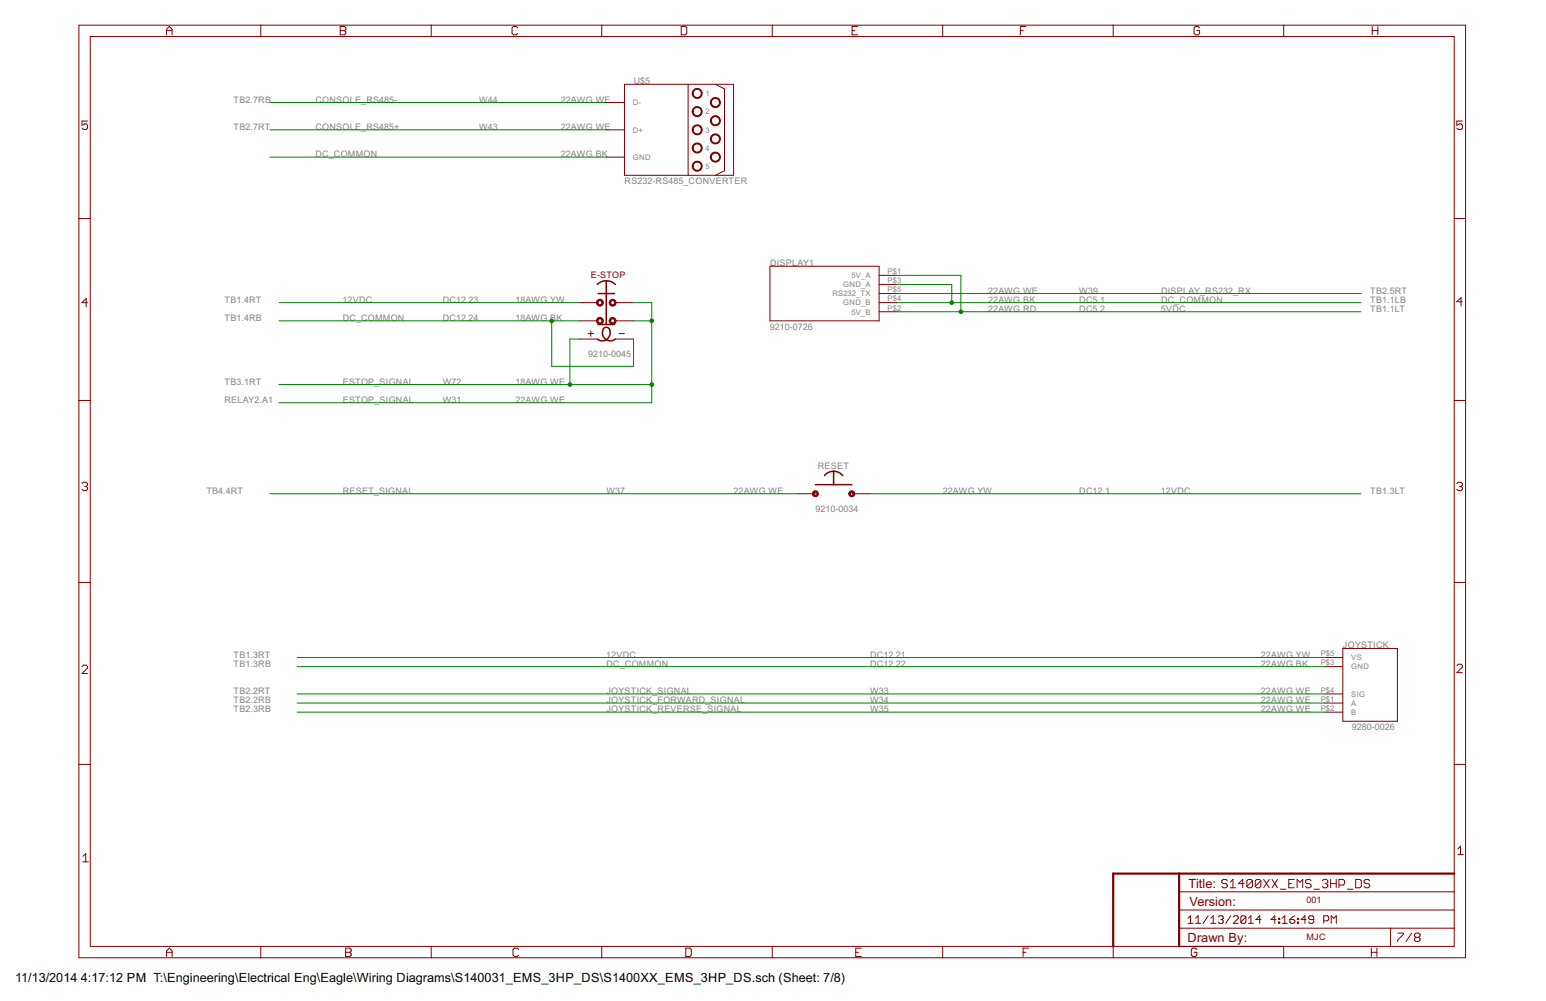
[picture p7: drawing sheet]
<svg xmlns="http://www.w3.org/2000/svg" width="432mm" height="279mm" viewBox="0 0 432 279" stroke-linecap="round" stroke-linejoin="round" font-family="sans-serif">
<g fill="none" stroke="#800000" stroke-width=".28">
<path d="M22 7h387.3v260.3h-387.3zM25.2 10.2h381v254h-381zM46.5 9.7v-1.5l.8-.8 .8 .8v1.5M46.5 8.6h1.6M72.8 7v3.2M95 7.4h1.2l.4 .4v.4l-.4 .4 .4 .3v.4l-.4 .4h-1.2zM95 8.6h1.2M120.4 7v3.2M144.6 7.8l-.4-.4h-.8l-.4 .4v1.5l.4 .4h.8l.4-.4M168.1 7v3.2M190.3 7.4h1.1l.4 .4v1.5l-.4 .4h-1.1zM215.7 7v3.2"/>
<path d="M238 8.6h.8M239.6 7.4h-1.6v2.3h1.6M263.3 7v3.2M285 8.6h.8M286.6 7.4h-1.6v2.3M310.9 7v3.2M335 7.8l-.3-.4h-.8l-.4 .4v1.5l.4 .4h.8l.3-.4v-.7h-.7M358.5 7v3.2M383.3 7.4v2.3M383.3 8.6h1.5M384.8 7.4v2.3M24.4 33.8h-1.5v1.2l1.2-.4 .3 .4v.8l-.3 .3h-.8l-.4-.3"/>
<path d="M169.3 28.6h5.1M169.3 36.2h5.1M174.4 23.5h30.5v25.4h-30.5zM192.2 23.5v25.4M199.8 23.5l2.6 1.3v22.9l-2.6 1.2M408.5 33.8h-1.6v1.2l1.2-.4 .4 .4v.8l-.4 .3h-.8l-.4-.3M169.3 43.9h5.1M22 61h3.2M215.1 74.3h30.4v15.3h-30.4zM245.5 76.9h5.1M245.5 79.4h5.1M406.2 61h3.1"/>
<path d="M24.4 84.5h-1.5l1.2-1.2v2.4M161.7 84.5h5.1M161.7 89.6h5.1M161.7 94.6h5.1M164.3 93.1h1.5M165 92.4v1.5M171.9 84.5h5.1M171.9 89.6h5.1M171.9 94.6h5.1M172.9 93.1h1.5M245.5 84.5h5.1M245.5 81.9h5.1"/>
<path d="M245.5 87h5.1M408.5 84.2h-1.6l1.2-1.1v2.3M22 111.8h3.2M406.2 111.8h3.1M22.9 135l.4-.4h.8l.3 .4v.4l-.3 .4M23.7 135.8h.4M24.1 135.8l.3 .4v.4l-.3 .3h-.8l-.4-.3M222.7 137.8h5.1M237.9 137.8h5.1M406.9 135l.4-.4h.8l.4 .4v.4l-.4 .4M407.7 135.8h.4M408.1 135.8l.4 .4v.4l-.4 .3h-.8l-.4-.3"/>
<path d="M22 162.6h3.2M406.2 162.6h3.1M22.9 186.1l.4-.4h.8l.3 .4v.3l-1.5 1.6h1.5M370 183.5h5.1M370 186.1h5.1M370 193.7h5.1M370 196.2h5.1M370 198.8h5.1M375.1 181h15.2v20.3h-15.2zM406.9 185.8l.4-.4h.8l.4 .4v.4l-1.6 1.5h1.6M22 213.4h3.2M406.2 213.4h3.1"/>
<path d="M23.2 239l.7-.8v2.4M407.1 237l.8-.8v2.3M407.1 238.5h1.6M23.2 240.6h1.5M329.3 259.1h76.9M329.3 254h76.9M329.3 248.9h76.9M331.8 256.3l.7-.7v2.1M331.8 257.7h1.4M333.9 257.7h1.4M333.9 256.3l.7-.7v2.1M337.5 255.6l-1.5 2.1"/>
<path d="M338.2 257.7h1.4M338.2 256.3l.7-.7v2.1M340.3 256l.3-.4h.7l.4 .4v.3l-.4 .4M341 256.7h.3M341.3 256.7l.4 .3v.4l-.4 .3h-.7l-.3-.3M342.8 245.9l-.4-.4h-.8l-.4 .4v.4l.4 .3h.8l.4 .4v.4l-.4 .4h-.8l-.4-.4M343.6 247.8h1.5M343.6 246.3l.8-.8v2.3M343.8 255.6l-1.5 2.1M344.5 256l.3-.4h.7l.4 .4v.3l-1.4 1.4h1.4M347.5 246.6h-1.6l1.2-1.1v2.3M348 256v1.4l-.4 .3h-.7l-.3-.3"/>
<path d="M348 256l-.4-.4h-.7l-.3 .4v1.4M348 256l-1.4 1.4M348.7 257.7h1.4M348.7 256.3l.7-.7v2.1M349.8 245.9l-.4-.4h-.7l-.4 .4v1.5M349.8 245.9v1.5l-.4 .4h-.7l-.4-.4M349.8 245.9l-1.5 1.5M352.1 245.9l-.3-.4h-.8l-.4 .4v1.5M352.1 245.9v1.5l-.3 .4h-.8l-.4-.4M352.1 245.9l-1.5 1.5M352.2 256.7h-1.4l1-1.1v2.1M352.9 245.5l1.6 2.3"/>
<path d="M354.5 245.5l-1.6 2.3M355.3 245.5l1.5 2.3M356.4 256.7h-1.4l1-1.1v2.1M356.8 245.5l-1.5 2.3M357.1 257.4h.3v.3h-.3zM357.1 256.3h.3v.4h-.3zM357.6 248.2h1.6M358.1 257.7h1.5M358.1 256.3l.7-.7v2.1M360 246.6h.7M360.3 256.7h1l.4 .3v.4l-.4 .3h-.7l-.3-.3zM361.5 245.5h-1.5v2.3h1.5"/>
<path d="M361.7 255.6l-1.4 1.1M362.3 247.8v-2.3l.8 .8 .8-.8v2.3M362.4 257.4h.3v.3h-.3zM362.4 256.3h.3v.4h-.3zM364.8 256.7h-1.4l1.1-1.1v2.1M366.2 245.9l-.4-.4h-.8l-.4 .4v.4l.4 .3h.8l.4 .4v.4l-.4 .4h-.8l-.4-.4M366.9 256.7h-1l-.4-.4v-.3l.4-.4h.7l.3 .4v1.4l-.3 .3h-.7l-.4-.3M367 248.2h1.5M369.3 245.9l.4-.4h.8l.4 .4v.4l-.4 .3M369.7 257h1.1l.3-.3v-.7l-.3-.4h-1.1v2.1M370.1 246.6h.4M370.5 246.6l.4 .4v.4l-.4 .4h-.8l-.4-.4"/>
<path d="M371.6 246.6h1.6M371.6 245.5v2.3M371.8 257.7v-2.1l.7 .7 .7-.7v2.1M373.2 245.5v2.3M374 247h1.2l.3-.4v-.7l-.3-.4h-1.2v2.3M376.3 248.2h1.6M378.7 245.5h1.1l.4 .4v1.5l-.4 .4h-1.1zM382.6 245.9l-.4-.4h-.8l-.4 .4v.4l.4 .3h.8l.4 .4v.4l-.4 .4h-.8l-.4-.4M388.4 259.1v5.1M46.5 267v-1.6l.8-.8 .8 .8v1.6M46.5 265.8h1.6M72.8 264.2v3.1"/>
<path d="M96.5 265.8h1.2M96.5 264.6h1.2l.4 .4v.4l-.4 .4 .4 .4v.4l-.4 .4h-1.2zM120.4 264.2v3.1M144.8 265l-.4-.4h-.7l-.4 .4v1.6l.4 .4h.7l.4-.4M168.1 264.2v3.1M191.5 264.6h1.2l.4 .4v1.6l-.4 .4h-1.2zM215.7 264.2v3.1M239 265.8h.8M240.6 264.6h-1.6v2.4h1.6M263.3 264.2v3.1M285.7 265.8h.8M287.3 264.6h-1.6v2.4"/>
<path d="M310.9 264.2v3.1M334.3 265l-.4-.4h-.8l-.4 .4v1.6l.4 .4h.8l.4-.4v-.8h-.8M358.5 264.2v3.1M383 265.8h1.6M383 264.6v2.4M384.6 264.6v2.4M390.4 260.5h1.5v.3l-1.5 1.6v.4M394.3 260.5l-1.6 2.3M395.5 261.6l-.4-.4v-.4l.4-.3h.7l.4 .3v.4l-.4 .4M395.5 261.6l-.4 .4v.4l.4 .4h.7l.4-.4v-.4l-.4-.4M395.5 261.6h.7"/>
</g>
<path d="M329.3 243.8v20.4M406.2 243.8h-95.3v20.4" fill="none" stroke="#800000" stroke-width=".61"/>
<path d="M166.8 79.4a3.6 3.6 0 0 1 5.1 0M169.3 78.4v11.9M166.8 94.6a2.18 2.18 0 0 0 3-.2 2.18 2.18 0 0 0 0-3 1.13 1.13 0 0 0-1.5 1.4 2.22 2.22 0 0 0 1.1 2.1 2.22 2.22 0 0 0 2.5-.3M167 81.9h4.6M167 90.6h4.6M227.8 135.3h10.1M230.3 132.7a3.3 3.3 0 0 1 5.1 0M232.8 131.5v3.8" fill="none" stroke="#800000" stroke-width=".42"/>
<g fill="#800000" stroke="#800000" stroke-width=".28">
<path d="M227.1 137.3a.84 .84 0 0 1 1.3 .1 .84 .84 0 0 1-.4 1.2 .84 .84 0 0 1-1.1-.8h.4a.43 .43 0 0 1 .6-.4 .43 .43 0 0 1 .2 .7 .43 .43 0 0 1-.7-.1l-.5-.2z" fill-rule="evenodd"/>
<path d="M237.3 137.3a.84 .84 0 0 1 1.3 .1 .84 .84 0 0 1-.5 1.2 .84 .84 0 0 1-1-.8h.4a.44 .44 0 0 1 .6-.4 .44 .44 0 0 1 .1 .8 .44 .44 0 0 1-.7-.2l-.4-.2z" fill-rule="evenodd"/>
<path d="M166.8 83.9a.97 .97 0 0 1 1.6 0 .97 .97 0 0 1-.6 1.5 .97 .97 0 0 1-1.2-.9h.4a.56 .56 0 0 1 .8-.5 .56 .56 0 0 1 .1 .9 .56 .56 0 0 1-.9-.2v-.2h-.4z" fill-rule="evenodd"/>
<path d="M170.3 83.9a.97 .97 0 0 1 1.6 0 .97 .97 0 0 1-.5 1.5 .97 .97 0 0 1-1.3-.9h.5a.56 .56 0 0 1 .8-.5 .56 .56 0 0 1 .1 .9 .56 .56 0 0 1-.9-.2v-.2h-.5z" fill-rule="evenodd"/>
<path d="M166.8 89a.97 .97 0 0 1 1.6 0 .97 .97 0 0 1-.6 1.5 .97 .97 0 0 1-1.2-.9h.4a.56 .56 0 0 1 .8-.5 .56 .56 0 0 1 .1 .9 .56 .56 0 0 1-.9-.3v-.1h-.4z" fill-rule="evenodd"/>
<path d="M170.3 89a.97 .97 0 0 1 1.6 0 .97 .97 0 0 1-.5 1.5 .97 .97 0 0 1-1.3-.9h.5a.56 .56 0 0 1 .8-.5 .56 .56 0 0 1 .1 .9 .56 .56 0 0 1-.9-.3v-.1h-.5z" fill-rule="evenodd"/>
<path d="M198.8 27.7a1.39 1.39 0 0 1 2.2 .2 1.39 1.39 0 0 1-.8 2.1 1.39 1.39 0 0 1-1.8-1.4h.3a1.14 1.14 0 0 1 1.6-1.1 1.14 1.14 0 0 1 .3 1.9 1.14 1.14 0 0 1-1.9-.5v-.3h-.3z" fill-rule="evenodd"/>
<path d="M198.8 32.7a1.39 1.39 0 0 1 2.2 .3 1.39 1.39 0 0 1-.8 2 1.39 1.39 0 0 1-1.8-1.3h.3a1.14 1.14 0 0 1 1.6-1.1 1.14 1.14 0 0 1 .3 1.9 1.14 1.14 0 0 1-1.9-.5v-.3h-.3z" fill-rule="evenodd"/>
<path d="M198.8 37.8a1.39 1.39 0 0 1 2.2 .3 1.39 1.39 0 0 1-.8 2 1.39 1.39 0 0 1-1.8-1.3h.3a1.14 1.14 0 0 1 1.6-1.1 1.14 1.14 0 0 1 .3 1.9 1.14 1.14 0 0 1-1.9-.5v-.3h-.3z" fill-rule="evenodd"/>
<path d="M198.8 42.9a1.39 1.39 0 0 1 2.2 .2 1.39 1.39 0 0 1-.8 2.1 1.39 1.39 0 0 1-1.8-1.3h.3a1.14 1.14 0 0 1 1.6-1.1 1.14 1.14 0 0 1 .3 1.9 1.14 1.14 0 0 1-1.9-.6v-.2h-.3z" fill-rule="evenodd"/>
<path d="M193.7 40.4a1.39 1.39 0 0 1 2.2 .2 1.39 1.39 0 0 1-.8 2.1 1.39 1.39 0 0 1-1.8-1.4h.3a1.14 1.14 0 0 1 1.6-1.1 1.14 1.14 0 0 1 .3 1.9 1.14 1.14 0 0 1-1.9-.5v-.3h-.3z" fill-rule="evenodd"/>
<path d="M193.7 45.4a1.39 1.39 0 0 1 2.2 .3 1.39 1.39 0 0 1-.8 2 1.39 1.39 0 0 1-1.8-1.3h.3a1.14 1.14 0 0 1 1.6-1.1 1.14 1.14 0 0 1 .3 1.9 1.14 1.14 0 0 1-1.9-.5v-.3h-.3z" fill-rule="evenodd"/>
<path d="M193.7 35.3a1.39 1.39 0 0 1 2.2 .2 1.39 1.39 0 0 1-.8 2.1 1.39 1.39 0 0 1-1.8-1.4h.3a1.14 1.14 0 0 1 1.6-1 1.14 1.14 0 0 1 .3 1.9 1.14 1.14 0 0 1-1.9-.6v-.3h-.3z" fill-rule="evenodd"/>
<path d="M193.7 30.2a1.39 1.39 0 0 1 2.2 .2 1.39 1.39 0 0 1-.8 2.1 1.39 1.39 0 0 1-1.8-1.3h.3a1.14 1.14 0 0 1 1.6-1.1 1.14 1.14 0 0 1 .3 1.9 1.14 1.14 0 0 1-1.9-.6v-.2h-.3z" fill-rule="evenodd"/>
<path d="M193.7 25.1a1.39 1.39 0 0 1 2.2 .3 1.39 1.39 0 0 1-.8 2 1.39 1.39 0 0 1-1.8-1.3h.3a1.14 1.14 0 0 1 1.6-1.1 1.14 1.14 0 0 1 .3 1.9 1.14 1.14 0 0 1-1.9-.5v-.3h-.3z" fill-rule="evenodd"/>
</g>
<g fill="none" stroke="#008000" stroke-width=".28">
<path d="M75.4 28.6h93.9M75.4 36.2h93.9M75.4 43.9h93.9M250.6 79.4h15.2v5.1M250.6 76.9h17.8v10.1M77.9 84.5h83.8M77.9 89.6h83.8M154.1 89.6v12.7h22.9v-7.7M161.7 94.6h-2.5v12.7M177 84.5h5v27.9h-104.1M177 89.6h5M250.6 84.5h129.5"/>
<path d="M250.6 87h129.5M250.6 81.9h129.5M77.9 107.3h104.1M75.4 137.8h147.3M243 137.8h137.1M83 183.5h287M83 186.1h287M83 193.7h287M83 196.2h287M83 198.8h287"/>
</g>
<g fill="#008000" stroke="#008000" stroke-width=".28">
<circle cx="265.8" cy="84.5" r=".51"/>
<circle cx="154.1" cy="89.6" r=".51"/>
<circle cx="268.4" cy="87" r=".51"/>
<circle cx="182" cy="89.6" r=".51"/>
<circle cx="159.2" cy="107.3" r=".51"/>
<circle cx="182" cy="107.3" r=".51"/>
</g>
<g font-size="4" fill="#800000">
<text x="331.9" y="247.8">Title:</text>
<text x="332.2" y="252.9">Version:</text>
<text x="331.7" y="263">Drawn By:</text>
</g>
<g font-size="4">
<text x="4.2" y="274.2">11/13/2014</text>
<text x="22.6" y="274.2">4:17:12 PM T:\Engineering\Electrical Eng\Eagle\Wiring Diagrams\S140031_EMS_3HP_DS\S1400XX_EMS_3HP_DS.sch (Sheet: 7/8)</text>
</g>
<g font-size="2.8" fill="#808080">
<text x="177" y="23.5">U$5</text>
<text x="65.3" y="28.6">TB2.7RB</text>
<text x="88.1" y="28.6">CONSOLE_RS485-</text>
<text x="133.8" y="28.6">W44</text>
<text x="156.6" y="28.6">22AWG WE</text>
<text x="65.3" y="36.2">TB2.7RT</text>
<text x="88.1" y="36.2">CONSOLE_RS485+</text>
<text x="133.8" y="36.2">W43</text>
<text x="156.6" y="36.2">22AWG WE</text>
<text x="88.1" y="43.9">DC_COMMON</text>
<text x="156.6" y="43.9">22AWG BK</text>
<text x="174.5" y="51.5">RS232-RS485_CONVERTER</text>
<text x="215.1" y="74.3">DISPLAY1</text>
<text x="276" y="81.9">22AWG WE</text>
<text x="301.4" y="81.9">W39</text>
<text x="324.3" y="81.9">DISPLAY_RS232_RX</text>
<text x="382.7" y="81.9">TB2.5RT</text>
<text x="62.7" y="84.5">TB1.4RT</text>
<text x="62.7" y="89.6">TB1.4RB</text>
<text x="95.7" y="84.5">12VDC</text>
<text x="95.7" y="89.6">DC_COMMON</text>
<text x="123.7" y="84.5">DC12.23</text>
<text x="123.7" y="89.6">DC12.24</text>
<text x="143.9" y="84.5">18AWG YW</text>
<text x="143.9" y="89.6">18AWG BK</text>
<text x="276" y="87">22AWG RD</text>
<text x="276" y="84.5">22AWG BK</text>
<text x="301.4" y="84.5">DC5.1</text>
<text x="301.4" y="87">DC5.2</text>
<text x="324.3" y="87">5VDC</text>
<text x="324.3" y="84.5">DC_COMMON</text>
<text x="382.7" y="84.5">TB1.1LB</text>
<text x="382.7" y="87">TB1.1LT</text>
<text x="215" y="92.1">9210-0726</text>
<text x="164.3" y="99.7">9210-0045</text>
<text x="62.7" y="107.3">TB3.1RT</text>
<text x="95.7" y="107.3">ESTOP_SIGNAL</text>
<text x="123.7" y="107.3">W72</text>
<text x="143.9" y="107.3">18AWG WE</text>
<text x="62.7" y="112.4">RELAY2.A1</text>
<text x="95.7" y="112.4">ESTOP_SIGNAL</text>
<text x="123.7" y="112.4">W31</text>
<text x="143.9" y="112.4">22AWG WE</text>
<text x="228.4" y="130.8">RESET</text>
<text x="57.6" y="137.8">TB4.4RT</text>
<text x="95.7" y="137.8">RESET_SIGNAL</text>
<text x="169.4" y="137.8">W37</text>
<text x="204.9" y="137.8">22AWG WE</text>
<text x="263.3" y="137.8">22AWG YW</text>
<text x="301.4" y="137.8">DC12.1</text>
<text x="324.3" y="137.8">12VDC</text>
<text x="382.7" y="137.8">TB1.3LT</text>
<text x="227.7" y="142.9">9210-0034</text>
<text x="65.3" y="183.5">TB1.3RT</text>
<text x="169.3" y="183.5">12VDC</text>
<text x="243" y="183.5">DC12.21</text>
<text x="352.2" y="183.5">22AWG YW</text>
<text x="375.1" y="181">JOYSTICK</text>
<text x="65.3" y="186.1">TB1.3RB</text>
<text x="169.4" y="186.1">DC_COMMON</text>
<text x="243" y="186.1">DC12.22</text>
<text x="352.2" y="186.1">22AWG BK</text>
<text x="65.3" y="193.7">TB2.2RT</text>
<text x="65.3" y="196.2">TB2.2RB</text>
<text x="169.4" y="193.7">JOYSTICK_SIGNAL</text>
<text x="169.4" y="196.2">JOYSTICK_FORWARD_SIGNAL</text>
<text x="243" y="193.7">W33</text>
<text x="243" y="196.2">W34</text>
<text x="352.2" y="193.7">22AWG WE</text>
<text x="352.2" y="196.2">22AWG WE</text>
<text x="65.3" y="198.8">TB2.3RB</text>
<text x="169.4" y="198.8">JOYSTICK_REVERSE_SIGNAL</text>
<text x="243" y="198.8">W35</text>
<text x="352.2" y="198.8">22AWG WE</text>
<text x="377.6" y="203.8">9280-0026</text>
</g>
<g font-size="2.8" fill="#800000">
<text x="165.1" y="77.6">E-STOP</text>
<text x="364.9" y="252.1">001</text>
<text x="364.9" y="262.3">MJC</text>
</g>
<g font-size="2.4" fill="#808080">
<text x="176.8" y="29.4">D-</text>
<text x="197.1" y="26.8">1</text>
<text x="197.1" y="31.9">2</text>
<text x="176.8" y="37">D+</text>
<text x="197.1" y="37">3</text>
<text x="176.8" y="44.6">GND</text>
<text x="197.1" y="42.1">4</text>
<text x="197.1" y="47.2">5</text>
<text x="237.8" y="77.6">5V_A</text>
<text x="247.9" y="76.5">P$1</text>
<text x="232.5" y="82.7">RS232_TX</text>
<text x="235.5" y="80.2">GND_A</text>
<text x="247.9" y="79">P$3</text>
<text x="247.9" y="81.6">P$5</text>
<text x="235.5" y="85.2">GND_B</text>
<text x="237.8" y="87.8">5V_B</text>
<text x="247.9" y="84.1">P$4</text>
<text x="247.9" y="86.7">P$2</text>
<text x="368.9" y="183.2">P$5</text>
<text x="368.9" y="185.7">P$3</text>
<text x="377.4" y="184.3">VS</text>
<text x="377.4" y="186.8">GND</text>
<text x="368.9" y="193.3">P$4</text>
<text x="368.9" y="195.9">P$1</text>
<text x="377.4" y="194.4">SIG</text>
<text x="377.4" y="197">A</text>
<text x="368.9" y="198.4">P$2</text>
<text x="377.4" y="199.5">B</text>
</g>
</svg>
